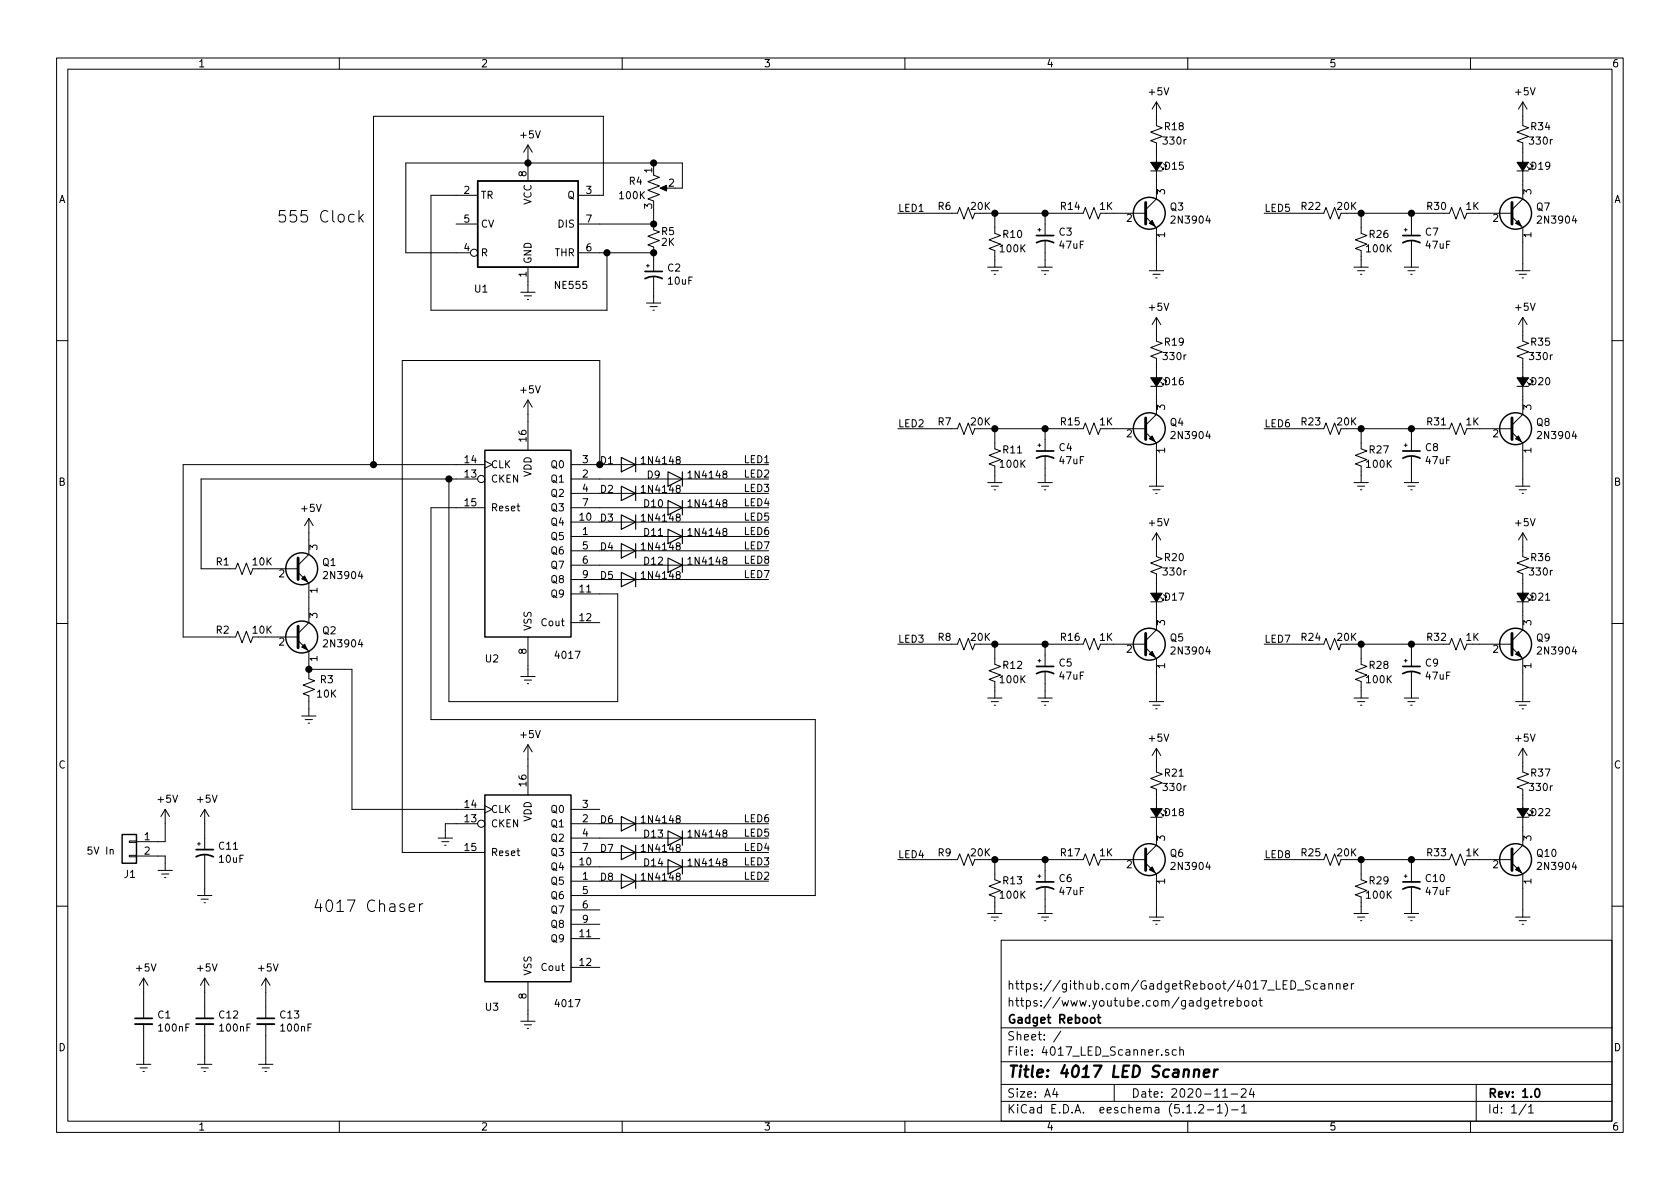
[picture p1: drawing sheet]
<svg xmlns="http://www.w3.org/2000/svg" width="297mm" height="210mm" viewBox="0 0 297 210" stroke-linecap="round" stroke-linejoin="round" font-family="sans-serif">
<g fill="none" stroke="#000" stroke-width=".18">
<path d="M10 10.3h277v189.9h-277zM12 12.2h273v186.1h-273zM60 10.3v1.9M110 10.3v1.9M160 10.3v1.9M204.5 18v4.2l1 .4-2 .8 2 .7-2 .8 1 .4v9.9l-1.9 1.9M204.5 18l-.8 1.3M204.5 18l.7 1.3M210 10.3v1.9M260 10.3v1.9M269.2 18v4.2l1.1 .4-2.1 .8 2.1 .7-2.1 .8 1 .4v9.9l-1.9 1.9M269.2 18l-.7 1.3"/>
<path d="M269.2 18l.8 1.3M62.6 38a.65 .65 0 0 0-.9 .1v1a.65 .65 0 0 0 .9 .1M63.5 37.2v2.1M63.7 38.5l.5 .8M64.2 37.9l-.7 .8M80.6 39.6h3.9M84.5 34.5h-8.3v20.4h31.1v-10.2M93.3 25.6v6.4M93.3 25.6l-.7 1.3M93.3 25.6l.8 1.3M102.2 34.5h4.5v-13.9h-40.7v61.6M102.2 39.6h13.4"/>
<path d="M115.6 31l1 .4-2 .7 2 .8-2 .7 2 .8-2 .8 1 .4M115.6 37.1v3.5l1 .4-2 .8 2 .7-2 .8 1 .4v4.3M115.6 28.8v.7M117.1 33.3h1M119.4 33.3h1.2v-4.5h-48.8v15.9h11.4M158.7 37.7h10.6l.4-1 .7 2 .8-2 .8 2 .3-1M173.4 37.7h18.1l.4-1 .8 2 .7-2 .8 2 .4-1M175.9 37.7v3.6l1 .4-2 .7 2 .8-2 .7 1 .4v2.9M184.8 37.7v4M196.8 37.7h5.8M202.6 38.3l1.9 2v7.6M203.5 30.2h2"/>
<path d="M205.2 29.5l.5 .5v-.3v.3h-.2M223.5 37.7h10.6l.3-1 .8 2 .8-2 .7 2 .4-1M238.1 37.7h18.2l.4-1 .7 2 .8-2 .8 2 .3-1M240.7 37.7v3.6l1 .4-2.1 .7 2.1 .8-2.1 .7 1.1 .4v2.9M249.6 37.7v4M261.6 37.7h5.7M267.3 38.3l1.9 2v7.6M268.2 30.2h2.1M270 29.5l.5 .5v-.3v.3h-.2M92.1 51.7h2.5M92.7 52.3h1.3M93.2 53h.3"/>
<path d="M93.3 47.2v4.5M102.2 44.7h13.4M114.3 47h.5M114.3 53.6h2.5M114.6 46.7v.5M114.9 54.2h1.3M115.4 54.9h.3M115.6 49v4.6M174.6 47.2h2.6M175.3 47.9h1.2M175.8 48.5h.2M183.5 40.6h.5"/>
<path d="M183.5 47.2h2.6M183.8 40.4v.5M184.1 47.9h1.3M184.7 48.5h.2M184.8 42.7v4.5M203.2 47.9h2.5M203.8 48.5h1.3M204.3 49.1h.3M204.5 56.1v4.2l1 .4-2 .8 2 .7-2 .8 1 .4v9.9l-1.9 1.9M204.5 56.1l-.8 1.3M204.5 56.1l.7 1.3M239.4 47.2h2.5"/>
<path d="M240 47.9h1.3M240.5 48.5h.3M248.3 40.6h.5M248.3 47.2h2.5M248.5 40.4v.5M248.9 47.9h1.3M249.4 48.5h.3M249.6 42.7v4.5M268 47.9h2.5M268.6 48.5h1.3M269.1 49.1h.3M269.2 56.1v4.2l1.1 .4-2.1 .8 2.1 .7-2.1 .8 1 .4v9.9l-1.9 1.9"/>
<path d="M269.2 56.1l-.7 1.3M269.2 56.1l.8 1.3M10 60.2h2M93.3 70.7v8.9M93.3 70.7l-.7 1.3M93.3 70.7l.8 1.3M158.7 75.8h10.6l.4-1 .7 2 .8-2 .8 2 .3-1M173.4 75.8h18.1l.4-1 .8 2 .7-2 .8 2 .4-1M175.9 75.8v3.6l1 .4-2 .7 2 .8-2 .7 1 .4v2.9M183.5 78.7h.5M183.8 78.5v.5M184.8 75.8v4"/>
<path d="M196.8 75.8h5.8M202.6 76.4l1.9 2v7.6M203.5 68.3h2M205.2 67.6l.5 .5v-.3v.3h-.2M223.5 75.8h10.6l.3-1 .8 2 .8-2 .7 2 .4-1M238.1 75.8h18.2l.4-1 .7 2 .8-2 .8 2 .3-1M240.7 75.8v3.6l1 .4-2.1 .7 2.1 .8-2.1 .7 1.1 .4v2.9M248.3 78.7h.5M248.5 78.5v.5M249.6 75.8v4M261.6 75.8h5.7M267.3 76.4l1.9 2v7.6"/>
<path d="M268.2 68.3h2.1M270 67.6l.5 .5v-.3v.3h-.2M285 60.2h2M54.6 91.7l-.8 1.3M54.6 91.7v6.3l-1.9 1.9M54.6 91.7l.8 1.3M79.4 84.7v39.4h29.8v-19.1h-8.2M84.5 84.7h-48.9v15.9h6.1l.3-1 .8 2 .8-2 .7 2 .4-1M85.7 81.5l1.3 .7-1.3 .6M85.7 82.2h-53.3v30.4h9.3l.3-1 .8 2.1 .8-2.1 .7 2.1 .4-1.1M85.7 89.8h-9.5v37.4h67.9v31.2h-43.1M101 94.9h34.9"/>
<path d="M101 92.3h5M101 84.7h34.9M101 82.2h5v-18.5h-34.9v87h14.6M101 89.8h34.9M101 87.2h5M101 97.4h5M101 99.9h34.9M107.3 92.3h28.6M107.3 82.2h28.6M107.3 87.2h28.6M107.3 97.4h28.6M174.6 85.3h2.6"/>
<path d="M175.3 86h1.2M175.8 86.6h.2M183.5 85.3h2.6M184.1 86h1.3M184.7 86.6h.2M184.8 80.8v4.5M203.2 86h2.5M203.8 86.6h1.3M204.3 87.2h.3M204.5 94.2v4.2l1 .4-2 .8 2 .7-2 .8 1 .4v9.9l-1.9 1.9M204.5 94.2l-.8 1.3M204.5 94.2l.7 1.3"/>
<path d="M239.4 85.3h2.5M240 86h1.3M240.5 86.6h.3M248.3 85.3h2.5M248.9 86h1.3M249.4 86.6h.3M249.6 80.8v4.5M268 86h2.5M268.6 86.6h1.3M269.1 87.2h.3M269.2 94.2v4.2l1.1 .4-2.1 .8 2.1 .7-2.1 .8 1 .4v9.9l-1.9 1.9M269.2 94.2l-.7 1.3"/>
<path d="M269.2 94.2l.8 1.3M10 110.3h2M47 100.6h5.7M47 112.6h5.7M52.7 101.2l1.9 1.9v7l-1.9 1.9M52.7 113.3l1.9 1.9v4.8l1 .4-2 .8 2 .7-2 .8 1 .4v3.5M54.6 118.4h7.6v24.7h23.5M92.1 119.6h2.5M93.3 112.6v7M101 110.1h5M101 102.5h5M107.3 102.5h28.6"/>
<path d="M158.7 113.9h10.6l.4-1 .7 2 .8-2 .8 2 .3-1M173.4 113.9h18.1l.4-1 .8 2 .7-2 .8 2 .4-1M175.9 113.9v3.6l1 .4-2 .7 2 .8-2 .7 1 .4v2.9M183.5 116.8h.5M183.8 116.6v.5M184.8 113.9v4M184.8 118.9v4.5M196.8 113.9h5.8M202.6 114.5l1.9 2v7.6M203.5 106.4h2M205.2 105.7l.5 .5v-.3v.3h-.2M223.5 113.9h10.6l.3-1 .8 2 .8-2 .7 2 .4-1"/>
<path d="M238.1 113.9h18.2l.4-1 .7 2 .8-2 .8 2 .3-1M240.7 113.9v3.6l1 .4-2.1 .7 2.1 .8-2.1 .7 1.1 .4v2.9M248.3 116.8h.5M248.5 116.6v.5M249.6 113.9v4M249.6 118.9v4.5M261.6 113.9h5.7M267.3 114.5l1.9 2v7.6M268.2 106.4h2.1M270 105.7l.5 .5v-.3v.3h-.2M285 110.3h2M53.3 126.6h2.6"/>
<path d="M54 127.2h1.2M54.5 127.9h.2M92.7 120.3h1.3M93.2 120.9h.3M93.3 131.7v8.9M93.3 131.7l-.7 1.3M93.3 131.7l.8 1.3M174.6 123.4h2.6M175.3 124.1h1.2M175.8 124.7h.2M183.5 123.4h2.6M184.1 124.1h1.3"/>
<path d="M184.7 124.7h.2M203.2 124.1h2.5M203.8 124.7h1.3M204.3 125.3h.3M204.5 132.3v4.2l1 .4-2 .8 2 .7-2 .8 1 .4v9.9l-1.9 1.9M204.5 132.3l-.8 1.3M204.5 132.3l.7 1.3M239.4 123.4h2.5M240 124.1h1.3M240.5 124.7h.3M248.3 123.4h2.5M248.9 124.1h1.3"/>
<path d="M249.4 124.7h.3M268 124.1h2.5M268.6 124.7h1.3M269.1 125.3h.3M269.2 132.3v4.2l1.1 .4-2.1 .8 2.1 .7-2.1 .8 1 .4v9.9l-1.9 1.9M269.2 132.3l-.7 1.3M269.2 132.3l.8 1.3M19.5 150.3l.2-.1 .3 .1v.7M22.9 151.3h1.2v.2h-1.2zM22.9 148.7h1.2v.3h-1.2zM24.1 151.4h5.1v2.5M27.9 153.9h2.6"/>
<path d="M28.6 154.6h1.2M29.1 155.2h.2M29.2 143.1v5.7h-5.1M29.2 143.1l-.8 1.3M29.2 143.1l.8 1.3M34.9 158.4h2.6M34.9 149.2h.5M35.2 149v.5M35.6 159h1.2M36.1 159.6h.2M36.2 143.1v7.1M36.2 151.3v7.1"/>
<path d="M36.2 143.1l-.8 1.3M36.2 143.1l.8 1.3M74.2 159.8v1.4M74.8 159.8a.54 .54 0 0 0-.6 .4M77.5 148.2h2.5M78.1 148.8h1.3M78.6 149.5h.3M84.5 145.7h-5.8v2.5M85.7 142.5l1.3 .6-1.3 .7M101 155.8h5M101 153.3h34.9M101 145.7h5"/>
<path d="M101 143.1h5M101 150.7h5M101 148.2h34.9M107.3 155.8h28.6M107.3 145.7h28.6M107.3 150.7h28.6M158.7 152h10.6l.4-1 .7 2 .8-2 .8 2 .3-1M173.4 152h18.1l.4-1 .8 2 .7-2 .8 2 .4-1M175.9 152v3.6l1 .4-2 .7 2 .8-2 .7 1 .4v2.9M183.5 154.9h.5M183.8 154.7v.5M184.8 152v4"/>
<path d="M184.8 157v4.5M196.8 152h5.8M202.6 152.6l1.9 2v7.6M203.5 144.5h2M205.2 143.8l.5 .5v-.3v.3h-.2M223.5 152h10.6l.3-1 .8 2 .8-2 .7 2 .4-1M238.1 152h18.2l.4-1 .7 2 .8-2 .8 2 .3-1M240.7 152v3.6l1 .4-2.1 .7 2.1 .8-2.1 .7 1.1 .4v2.9M248.3 154.9h.5M248.5 154.7v.5M249.6 152v4M249.6 157v4.5"/>
<path d="M261.6 152h5.7M267.3 152.6l1.9 2v7.6M268.2 144.5h2.1M270 143.8l.5 .5v-.3v.3h-.2M10 160.2h2M25.4 173v7.1M25.4 173l-.8 1.2M25.4 173l.8 1.2M36.2 173v7.1M36.2 173l-.8 1.2M36.2 173l.8 1.2M47 173v7.1"/>
<path d="M47 173l-.8 1.2M47 173l.8 1.2M72.3 160.5l1-.2-.1-.4-.6-.1-.3 .3 .1 1 .2 .1 .6-.1M93.3 173.6v7M101 166h5M101 171.1h5M101 160.9h5M101 163.4h5M174.6 161.5h2.6M175.3 162.2h1.2M175.8 162.8h.2M177 166.3h108v32h-108z"/>
<path d="M183.5 161.5h2.6M184.1 162.2h1.3M184.7 162.8h.2M203.2 162.2h2.5M203.8 162.8h1.3M204.3 163.4h.3M214.3 177.4l.7-.1v-.3l-.5-.1-.2 .2 .1 .7h.6M215.5 176.9h.5M215.7 176.4v1.3l.3 .2M216.5 176.9v1M217 176.9l-.3 .1-.2 .2M217.4 177.4l.7-.1-.1-.3-.4-.1-.2 .2v.7h.6"/>
<path d="M218.7 177l.5-.1 .3 .3-.1 .6-.2 .1-.5-.1M218.7 176.4v1.5M220.1 177.1l.2-.2 .5 .2v.7l-.3 .1-.4-.1zM221.5 177.1l.2-.2 .4 .2v.7l-.2 .1-.4-.1zM222.6 176.9h.6M222.8 176.4v1.3l.4 .2M228.2 173.4a.75 .75 0 0 1 .9 .8 .75 .75 0 0 1-.9 .7zM229.4 175.1h1.1M231.6 173.5l-.5-.1-.3 .3 .1 .4 .7 .3v.4l-.2 .1-.6-.1M232.9 174l-.4-.1-.3 .3 .1 .6 .2 .1 .4-.1M233.6 174h.6v.9M234.2 174.3l-.5 .1-.2 .2 .1 .2 .1 .1 .5-.1"/>
<path d="M234.9 174.1l.3-.2 .3 .1 .1 .9M234.9 173.9v1M236.3 174.1l.2-.2 .4 .1v.9M236.3 173.9v1M237.6 174.4l.7-.1-.1-.3-.4-.1-.2 .2v.7h.6M238.9 173.9v1M239.4 173.9l-.5 .3M239.4 161.5h2.5M240 162.2h1.3M240.5 162.8h.3M248.3 161.5h2.5M248.9 162.2h1.3"/>
<path d="M249.4 162.8h.3M268 162.2h2.5M268.6 162.8h1.3M269.1 163.4h.3M285 160.2h2M24.1 188.2h2.6M24.8 188.8h1.2M25.3 189.5h.2M25.4 181.1v7.1M34.9 188.2h2.6M35.6 188.8h1.2M36.1 189.5h.2"/>
<path d="M36.2 181.1v7.1M45.7 188.2h2.6M46.4 188.8h1.2M46.9 189.5h.2M47 181.1v7.1M60 198.3v1.9M92.1 180.6h2.5M92.7 181.2h1.3M93.2 181.9h.3M110 198.3v1.9M160 198.3v1.9M177 194.8h108"/>
<path d="M177 191.8h108M177 187.8h108M177 181.8h108M186.5 192.5l-.4 1h1M186.8 193v1M187.6 182.3l-1.3 2M197 191.8v3M206.6 185.7l-.4-.1-.2 .2 .1 .2 .5 .2v.3h-.6M208 185.7l-.5-.1-.2 .3v.6l.2 .1 .5-.1M208.6 185.7l.2-.1 .4 .1v.9M208.6 185.1v1.5M210 198.3v1.9"/>
<path d="M212 195.5l.2-.2h.3l.3 .5-.9 1h.9M213.5 196.3h1.1M215.2 195.8l.5-.5v1.5M215.2 196.8h.9M216.2 194h.8M216.6 195.1a1.71 1.71 0 0 1 0 2.3M217.7 193.5h1.1M217.8 196.3h1.1M219.5 192.7l.2-.2h.3l.3 .2v.3v.2l-.9 .8h.9M219.5 195.8l.5-.5v1.5M219.5 196.8h.9M221.3 192.5l-.4 1h.9"/>
<path d="M221.6 193v1M260 198.3v1.9M261 191.8v6.5M269.8 195.2l-1.2 2M270.3 195.8l.4-.5v1.5M270.3 196.8h.8"/>
<circle cx="83.8" cy="44.7" r=".63"/>
<circle cx="85.1" cy="84.7" r=".63"/>
<circle cx="85.1" cy="145.7" r=".63"/>
</g>
<g fill="none" stroke="#000" stroke-width=".3">
<path d="M114 49.3a3.2 3.2 0 0 1 3.1 0M114 48h3.1M183.3 42.9a3.2 3.2 0 0 1 3 0M183.3 41.7h3M248 42.9a3.2 3.2 0 0 1 3.1 0M248 41.7h3.1M183.3 79.8h3M248 79.8h3.1M183.3 81a3.2 3.2 0 0 1 3 0M248 81a3.2 3.2 0 0 1 3.1 0M183.3 119.1a3.2 3.2 0 0 1 3 0M183.3 117.9h3"/>
<path d="M248 119.1a3.2 3.2 0 0 1 3.1 0M248 117.9h3.1M34.7 151.5a3.2 3.2 0 0 1 3 0M34.7 150.2h3M183.3 157.2a3.2 3.2 0 0 1 3 0M183.3 156h3M248 157.2a3.2 3.2 0 0 1 3.1 0M248 156h3.1M194 179.9h.6M194.2 179.4v1.3l.4 .2M23.9 180.1h3M34.7 180.1h3"/>
<path d="M45.5 180.1h3M271.5 192.7l.2-.2a.81 .81 0 0 1 .6 .6 .81 .81 0 0 1-.3 .8l-.1 .1a.79 .79 0 0 1-.4-1.3z"/>
</g>
<path d="M211.2 189.3a.52 .52 0 0 1 .8 .1l-.1 1M211.2 189.1l-.2 1.3M212.9 189.8l.9-.2v-.4h-.8l-.2 1 .3 .2 .5-.1M214.7 189.1l-.1 1.3M215.3 189.1a.54 .54 0 0 0-.6 .4" fill="none" stroke="#000" stroke-width=".41"/>
<g fill="#000" stroke="#000" stroke-width=".18">
<path d="M116.7 33.3l1.2-.5v1zM203.2 39.5l.5-.5 .5 1zM203.5 28.7h2l-1 1.5zM268 39.5l.5-.5 .5 1zM268.2 28.7h2.1l-1.1 1.5zM203.2 77.6l.5-.5 .5 1zM203.5 66.8h2l-1 1.5zM268 77.6l.5-.5 .5 1zM268.2 66.8h2.1l-1.1 1.5zM53.3 102.4l.5-.6 .6 1.1zM53.3 114.4l.5-.5 .6 1zM203.2 115.7l.5-.5 .5 1z"/>
<path d="M203.5 104.9h2l-1 1.5zM268 115.7l.5-.5 .5 1zM268.2 104.9h2.1l-1.1 1.5zM203.2 153.8l.5-.5 .5 1zM203.5 143h2l-1 1.5zM268 153.8l.5-.5 .5 1zM268.2 143h2.1l-1.1 1.5z"/>
</g>
<g fill="none" stroke="#000" stroke-width=".25">
<path d="M84.5 32h17.7v15.2h-17.7zM85.7 79.6h15.3v33h-15.3zM21.6 147.6h2.5v5h-2.5zM85.7 140.6h15.3v33h-15.3z"/>
<circle cx="203.2" cy="37.7" r="2.82"/>
<circle cx="268" cy="37.7" r="2.82"/>
<circle cx="203.2" cy="75.8" r="2.82"/>
<circle cx="268" cy="75.8" r="2.82"/>
<circle cx="53.3" cy="100.6" r="2.82"/>
<circle cx="53.3" cy="112.6" r="2.82"/>
<circle cx="203.2" cy="113.9" r="2.82"/>
<circle cx="268" cy="113.9" r="2.82"/>
<circle cx="203.2" cy="152" r="2.82"/>
<circle cx="268" cy="152" r="2.82"/>
</g>
<path d="M23.9 181.1h3M34.7 181.1h3M45.5 181.1h3" fill="none" stroke="#000" stroke-width=".33"/>
<path d="M202.6 35.8v3.8M267.3 35.8v3.8M202.6 73.9v3.8M267.3 73.9v3.8M52.7 98.7v3.8M52.7 110.7v3.8M202.6 112v3.8M267.3 112v3.8M202.6 150.1v3.8M267.3 150.1v3.8" fill="none" stroke="#000" stroke-width=".51"/>
<g fill="none" stroke="#000" stroke-width=".2">
<path d="M109.9 80.9l2.5 1.3-2.5 1.2zM109.9 86l2.5 1.2-2.5 1.3zM109.9 91.1l2.5 1.2-2.5 1.3zM109.9 96.1l2.5 1.3-2.5 1.3zM112.4 80.9v2.5M112.4 86v2.5M112.4 91.1v2.5M112.4 96.1v2.6M118.1 83.4l2.5 1.3-2.5 1.3zM118.1 88.5l2.5 1.3-2.5 1.3zM118.1 93.6l2.5 1.3-2.5 1.2zM118.1 98.7l2.5 1.2-2.5 1.3z"/>
<path d="M120.6 83.4v2.6M120.6 88.5v2.6M120.6 93.6v2.5M120.6 98.7v2.5M109.9 101.2l2.5 1.3-2.5 1.3zM112.4 101.2v2.6M109.9 144.4l2.5 1.3-2.5 1.2zM109.9 149.5l2.5 1.2-2.5 1.3zM109.9 154.6l2.5 1.2-2.5 1.3zM112.4 144.4v2.5M112.4 149.5v2.5M112.4 154.6v2.5"/>
<path d="M118.1 146.9l2.5 1.3-2.5 1.3zM118.1 152l2.5 1.3-2.5 1.3zM120.6 146.9v2.6M120.6 152v2.6"/>
</g>
<g fill="#000" stroke="#000" stroke-width=".25">
<circle cx="93.3" cy="28.8" r=".51"/>
<circle cx="115.6" cy="39.6" r=".51"/>
<circle cx="115.6" cy="28.8" r=".51"/>
<circle cx="175.9" cy="37.7" r=".51"/>
<circle cx="184.8" cy="37.7" r=".51"/>
<circle cx="240.7" cy="37.7" r=".51"/>
<circle cx="249.6" cy="37.7" r=".51"/>
<circle cx="107.3" cy="44.7" r=".51"/>
<circle cx="115.6" cy="44.7" r=".51"/>
<circle cx="175.9" cy="75.8" r=".51"/>
<circle cx="184.8" cy="75.8" r=".51"/>
<circle cx="240.7" cy="75.8" r=".51"/>
<circle cx="249.6" cy="75.8" r=".51"/>
<circle cx="66" cy="82.2" r=".51"/>
<circle cx="79.4" cy="84.7" r=".51"/>
<circle cx="106" cy="82.2" r=".51"/>
<circle cx="54.6" cy="118.4" r=".51"/>
<circle cx="175.9" cy="113.9" r=".51"/>
<circle cx="184.8" cy="113.9" r=".51"/>
<circle cx="240.7" cy="113.9" r=".51"/>
<circle cx="249.6" cy="113.9" r=".51"/>
<circle cx="175.9" cy="152" r=".51"/>
<circle cx="184.8" cy="152" r=".51"/>
<circle cx="240.7" cy="152" r=".51"/>
<circle cx="249.6" cy="152" r=".51"/>
</g>
<g font-size="2.8">
<text x="48.9" y="39.4">555 Clock</text>
<text x="55.2" y="161.3">4017 Chaser</text>
<text x="178" y="190.5">Title: 4017 LED Scanner</text>
</g>
<g font-size="2.1">
<text x="178" y="178">https://www.youtube.com/gadgetreboot</text>
<text x="178" y="175">https://github.com/GadgetReboot/4017_LED_Scanner</text>
<text x="178" y="184">Sheet: /</text>
<text x="178" y="181">Gadget Reboot</text>
<text x="178" y="186.7">File: 4017_LED_Scanner.sch</text>
<text x="178" y="196.9">KiCad E.D.A. eeschema (5.1.2-1)-1</text>
<text x="178" y="194.1">Size: A4</text>
<text x="200" y="194.1">Date: 2020-11-24</text>
<text x="263" y="194.1">Rev: 1.0</text>
<text x="263" y="196.9">Id: 1/1</text>
</g>
<g font-size="1.8">
<text x="35" y="11.9">1</text>
<text x="85" y="11.9">2</text>
<text x="135" y="11.9">3</text>
<text x="185" y="11.9">4</text>
<text x="235" y="11.9">5</text>
<text x="285" y="11.9">6</text>
<text x="203.3" y="16.9">+5V</text>
<text x="268" y="16.9">+5V</text>
<text x="206" y="23">R18</text>
<text x="270.8" y="23">R34</text>
<text x="92.1" y="24.5">+5V</text>
<text x="205.8" y="25.6">330r</text>
<text x="270.6" y="25.6">330r</text>
<text x="10.4" y="35.9">A</text>
<text x="82.1" y="34.3">2</text>
<text x="85" y="35.2">TR</text>
<text x="93.1" y="31.2" transform="rotate(-90 93.1 31.2)">8</text>
<text x="100.4" y="35.2">Q</text>
<text x="103.7" y="34.3">3</text>
<text x="109.7" y="35.2">100K</text>
<text x="111.3" y="32.7">R4</text>
<text x="115.3" y="30.6" transform="rotate(-90 115.3 30.6)">1</text>
<text x="118.3" y="33">2</text>
<text x="206" y="34.4" transform="rotate(-90 206 34.4)">3</text>
<text x="206" y="30">D15</text>
<text x="270.8" y="34.4" transform="rotate(-90 270.8 34.4)">3</text>
<text x="270.8" y="30">D19</text>
<text x="285.4" y="35.9">A</text>
<text x="82.1" y="39.4">5</text>
<text x="85" y="40.3">CV</text>
<text x="94" y="36.2" transform="rotate(-90 94 36.2)">VCC</text>
<text x="98.8" y="40.3">DIS</text>
<text x="103.7" y="39.4">7</text>
<text x="115.3" y="36.9" transform="rotate(-90 115.3 36.9)">3</text>
<text x="117" y="41.6">R5</text>
<text x="158.7" y="37.5">LED1</text>
<text x="165.9" y="37.1">R6</text>
<text x="171.7" y="37.1">20K</text>
<text x="187.3" y="41.7">C3</text>
<text x="187.6" y="37.1">R14</text>
<text x="194.5" y="37.1">1K</text>
<text x="199.2" y="39.2">2</text>
<text x="206.9" y="37.2">Q3</text>
<text x="207.4" y="39.5">2N3904</text>
<text x="223.5" y="37.5">LED5</text>
<text x="230.1" y="37.1">R22</text>
<text x="236.5" y="37.1">20K</text>
<text x="252.1" y="41.7">C7</text>
<text x="252.4" y="37.1">R30</text>
<text x="259.2" y="37.1">1K</text>
<text x="264" y="39.2">2</text>
<text x="271.7" y="37.2">Q7</text>
<text x="272.2" y="39.5">2N3904</text>
<text x="82.1" y="44.4">4</text>
<text x="85" y="45.3">R</text>
<text x="94" y="46.7" transform="rotate(-90 94 46.7)">GND</text>
<text x="98.1" y="45.3">THR</text>
<text x="103.7" y="44.4">6</text>
<text x="117" y="43.5">2K</text>
<text x="176.9" y="44.6">100K</text>
<text x="177.4" y="42.1">R10</text>
<text x="187.4" y="44">47uF</text>
<text x="206" y="42" transform="rotate(-90 206 42)">1</text>
<text x="241.7" y="44.6">100K</text>
<text x="242.2" y="42.1">R26</text>
<text x="252.2" y="44">47uF</text>
<text x="270.8" y="42" transform="rotate(-90 270.8 42)">1</text>
<text x="84" y="51.7">U1</text>
<text x="93.1" y="49" transform="rotate(-90 93.1 49)">1</text>
<text x="98.3" y="51.1">NE555</text>
<text x="118.1" y="48">C2</text>
<text x="118.2" y="50.3">10uF</text>
<text x="203.3" y="55">+5V</text>
<text x="268" y="55">+5V</text>
<text x="205.8" y="63.7">330r</text>
<text x="206" y="61.1">R19</text>
<text x="270.6" y="63.7">330r</text>
<text x="270.8" y="61.1">R35</text>
<text x="92.1" y="69.6">+5V</text>
<text x="206" y="68.1">D16</text>
<text x="270.8" y="68.1">D20</text>
<text x="158.7" y="75.6">LED2</text>
<text x="165.9" y="75.2">R7</text>
<text x="171.7" y="75.2">20K</text>
<text x="187.6" y="75.2">R15</text>
<text x="194.5" y="75.2">1K</text>
<text x="199.2" y="77.3">2</text>
<text x="206" y="72.5" transform="rotate(-90 206 72.5)">3</text>
<text x="206.9" y="75.3">Q4</text>
<text x="207.4" y="77.6">2N3904</text>
<text x="223.5" y="75.6">LED6</text>
<text x="230.1" y="75.2">R23</text>
<text x="236.5" y="75.2">20K</text>
<text x="252.4" y="75.2">R31</text>
<text x="259.2" y="75.2">1K</text>
<text x="264" y="77.3">2</text>
<text x="270.8" y="72.5" transform="rotate(-90 270.8 72.5)">3</text>
<text x="271.7" y="75.3">Q8</text>
<text x="272.2" y="77.6">2N3904</text>
<text x="82.2" y="81.9">14</text>
<text x="86.7" y="82.8">CLK</text>
<text x="93.1" y="78" transform="rotate(-90 93.1 78)">16</text>
<text x="97.6" y="82.8">Q0</text>
<text x="103" y="81.9">3</text>
<text x="106.2" y="82.1">D1</text>
<text x="113.7" y="82.1">1N4148</text>
<text x="131.4" y="81.9">LED1</text>
<text x="176.9" y="82.7">100K</text>
<text x="177.4" y="80.2">R11</text>
<text x="187.3" y="79.8">C4</text>
<text x="187.4" y="82.1">47uF</text>
<text x="206" y="80.1" transform="rotate(-90 206 80.1)">1</text>
<text x="241.7" y="82.7">100K</text>
<text x="242.2" y="80.2">R27</text>
<text x="252.1" y="79.8">C8</text>
<text x="252.2" y="82.1">47uF</text>
<text x="270.8" y="80.1" transform="rotate(-90 270.8 80.1)">1</text>
<text x="10.4" y="85.9">B</text>
<text x="82.2" y="84.4">13</text>
<text x="82.2" y="89.5">15</text>
<text x="86.7" y="85.3">CKEN</text>
<text x="94" y="84.4" transform="rotate(-90 94 84.4)">VDD</text>
<text x="97.6" y="85.3">Q1</text>
<text x="97.6" y="87.9">Q2</text>
<text x="103" y="84.4">2</text>
<text x="103" y="87">4</text>
<text x="103" y="89.5">7</text>
<text x="106.2" y="87.2">D2</text>
<text x="113.7" y="87.2">1N4148</text>
<text x="113.9" y="89.7">D10</text>
<text x="114.5" y="84.6">D9</text>
<text x="122" y="84.6">1N4148</text>
<text x="122" y="89.7">1N4148</text>
<text x="131.4" y="84.4">LED2</text>
<text x="131.4" y="87">LED3</text>
<text x="131.4" y="89.5">LED4</text>
<text x="285.4" y="85.9">B</text>
<text x="53.4" y="90.5">+5V</text>
<text x="86.7" y="90.4">Reset</text>
<text x="97.6" y="95.5">Q5</text>
<text x="97.6" y="93">Q4</text>
<text x="97.6" y="90.4">Q3</text>
<text x="102.5" y="92.1">10</text>
<text x="103" y="94.6">1</text>
<text x="106.2" y="92.2">D3</text>
<text x="113.7" y="92.2">1N4148</text>
<text x="113.9" y="94.8">D11</text>
<text x="122" y="94.8">1N4148</text>
<text x="131.4" y="92.1">LED5</text>
<text x="131.4" y="94.6">LED6</text>
<text x="203.3" y="93.1">+5V</text>
<text x="268" y="93.1">+5V</text>
<text x="38.3" y="100">R1</text>
<text x="44.7" y="100">10K</text>
<text x="56.1" y="97.3" transform="rotate(-90 56.1 97.3)">3</text>
<text x="57.1" y="100.1">Q1</text>
<text x="97.6" y="98">Q6</text>
<text x="97.6" y="100.6">Q7</text>
<text x="103" y="97.1">5</text>
<text x="103" y="99.7">6</text>
<text x="106.2" y="97.3">D4</text>
<text x="113.7" y="97.3">1N4148</text>
<text x="113.9" y="99.9">D12</text>
<text x="122" y="99.9">1N4148</text>
<text x="131.4" y="97.1">LED7</text>
<text x="131.4" y="99.7">LED8</text>
<text x="205.8" y="101.8">330r</text>
<text x="206" y="99.2">R20</text>
<text x="270.6" y="101.8">330r</text>
<text x="270.8" y="99.2">R36</text>
<text x="49.4" y="102.1">2</text>
<text x="56.1" y="104.9" transform="rotate(-90 56.1 104.9)">1</text>
<text x="57.6" y="102.4">2N3904</text>
<text x="97.6" y="105.7">Q9</text>
<text x="97.6" y="103.1">Q8</text>
<text x="102.5" y="104.8">11</text>
<text x="103" y="102.2">9</text>
<text x="106.2" y="102.4">D5</text>
<text x="113.7" y="102.4">1N4148</text>
<text x="131.4" y="102.2">LED7</text>
<text x="206" y="106.2">D17</text>
<text x="270.8" y="106.2">D21</text>
<text x="38.3" y="112.1">R2</text>
<text x="44.7" y="112.1">10K</text>
<text x="56.1" y="109.3" transform="rotate(-90 56.1 109.3)">3</text>
<text x="57.1" y="112.2">Q2</text>
<text x="94" y="111.6" transform="rotate(-90 94 111.6)">VSS</text>
<text x="95.9" y="110.7">Cout</text>
<text x="102.5" y="109.8">12</text>
<text x="158.7" y="113.7">LED3</text>
<text x="165.9" y="113.3">R8</text>
<text x="171.7" y="113.3">20K</text>
<text x="187.6" y="113.3">R16</text>
<text x="194.5" y="113.3">1K</text>
<text x="206" y="110.6" transform="rotate(-90 206 110.6)">3</text>
<text x="206.9" y="113.4">Q5</text>
<text x="223.5" y="113.7">LED7</text>
<text x="230.1" y="113.3">R24</text>
<text x="236.5" y="113.3">20K</text>
<text x="252.4" y="113.3">R32</text>
<text x="259.2" y="113.3">1K</text>
<text x="270.8" y="110.6" transform="rotate(-90 270.8 110.6)">3</text>
<text x="271.7" y="113.4">Q9</text>
<text x="49.4" y="114.2">2</text>
<text x="56.1" y="116.9" transform="rotate(-90 56.1 116.9)">1</text>
<text x="57.6" y="114.5">2N3904</text>
<text x="85.9" y="117.1">U2</text>
<text x="93.1" y="115.7" transform="rotate(-90 93.1 115.7)">8</text>
<text x="98.4" y="116.5">4017</text>
<text x="177.4" y="118.3">R12</text>
<text x="187.3" y="117.9">C5</text>
<text x="199.2" y="115.4">2</text>
<text x="206" y="118.2" transform="rotate(-90 206 118.2)">1</text>
<text x="207.4" y="115.7">2N3904</text>
<text x="242.2" y="118.3">R28</text>
<text x="252.1" y="117.9">C9</text>
<text x="264" y="115.4">2</text>
<text x="270.8" y="118.2" transform="rotate(-90 270.8 118.2)">1</text>
<text x="272.2" y="115.7">2N3904</text>
<text x="56.1" y="123.4">10K</text>
<text x="56.7" y="120.8">R3</text>
<text x="176.9" y="120.8">100K</text>
<text x="187.4" y="120.2">47uF</text>
<text x="241.7" y="120.8">100K</text>
<text x="252.2" y="120.2">47uF</text>
<text x="92.1" y="130.5">+5V</text>
<text x="203.3" y="131.2">+5V</text>
<text x="268" y="131.2">+5V</text>
<text x="10.4" y="135.9">C</text>
<text x="206" y="137.3">R21</text>
<text x="270.8" y="137.3">R37</text>
<text x="285.4" y="135.9">C</text>
<text x="28" y="142">+5V</text>
<text x="35" y="142">+5V</text>
<text x="82.2" y="142.9">14</text>
<text x="86.7" y="143.8">CLK</text>
<text x="93.1" y="139" transform="rotate(-90 93.1 139)">16</text>
<text x="97.6" y="143.8">Q0</text>
<text x="103" y="142.9">3</text>
<text x="205.8" y="139.9">330r</text>
<text x="270.6" y="139.9">330r</text>
<text x="25.6" y="148.6">1</text>
<text x="82.2" y="145.4">13</text>
<text x="86.7" y="146.3">CKEN</text>
<text x="94" y="145.3" transform="rotate(-90 94 145.3)">VDD</text>
<text x="97.6" y="146.3">Q1</text>
<text x="97.6" y="148.8">Q2</text>
<text x="103" y="145.4">2</text>
<text x="103" y="147.9">4</text>
<text x="106.2" y="145.6">D6</text>
<text x="113.7" y="145.6">1N4148</text>
<text x="113.9" y="148.1">D13</text>
<text x="122" y="148.1">1N4148</text>
<text x="131.4" y="145.4">LED6</text>
<text x="131.4" y="147.9">LED5</text>
<text x="206" y="148.7" transform="rotate(-90 206 148.7)">3</text>
<text x="206" y="144.3">D18</text>
<text x="270.8" y="148.7" transform="rotate(-90 270.8 148.7)">3</text>
<text x="270.8" y="144.3">D22</text>
<text x="15.2" y="151.1">5V In</text>
<text x="22" y="155.2">J1</text>
<text x="25.6" y="151.1">2</text>
<text x="38.8" y="150.3">C11</text>
<text x="38.8" y="152.6">10uF</text>
<text x="82.2" y="150.5">15</text>
<text x="86.7" y="151.4">Reset</text>
<text x="97.6" y="153.9">Q4</text>
<text x="97.6" y="151.4">Q3</text>
<text x="102.5" y="153">10</text>
<text x="103" y="155.6">1</text>
<text x="103" y="150.5">7</text>
<text x="106.2" y="150.7">D7</text>
<text x="106.2" y="155.7">D8</text>
<text x="113.7" y="150.7">1N4148</text>
<text x="113.7" y="155.7">1N4148</text>
<text x="113.9" y="153.2">D14</text>
<text x="122" y="153.2">1N4148</text>
<text x="131.4" y="150.5">LED4</text>
<text x="131.4" y="153">LED3</text>
<text x="131.4" y="155.6">LED2</text>
<text x="158.7" y="151.8">LED4</text>
<text x="165.9" y="151.4">R9</text>
<text x="171.7" y="151.4">20K</text>
<text x="187.3" y="156">C6</text>
<text x="187.6" y="151.4">R17</text>
<text x="194.5" y="151.4">1K</text>
<text x="199.2" y="153.5">2</text>
<text x="206.9" y="151.5">Q6</text>
<text x="207.4" y="153.8">2N3904</text>
<text x="223.5" y="151.8">LED8</text>
<text x="230.1" y="151.4">R25</text>
<text x="236.5" y="151.4">20K</text>
<text x="252.1" y="156">C10</text>
<text x="252.4" y="151.4">R33</text>
<text x="259.2" y="151.4">1K</text>
<text x="264" y="153.5">2</text>
<text x="271.8" y="151.5">Q10</text>
<text x="272.2" y="153.8">2N3904</text>
<text x="97.6" y="156.5">Q5</text>
<text x="97.6" y="159">Q6</text>
<text x="97.6" y="161.5">Q7</text>
<text x="103" y="158.1">5</text>
<text x="103" y="160.6">6</text>
<text x="176.9" y="158.9">100K</text>
<text x="177.4" y="156.4">R13</text>
<text x="187.4" y="158.3">47uF</text>
<text x="206" y="156.3" transform="rotate(-90 206 156.3)">1</text>
<text x="241.7" y="158.9">100K</text>
<text x="242.2" y="156.4">R29</text>
<text x="252.2" y="158.3">47uF</text>
<text x="270.8" y="156.3" transform="rotate(-90 270.8 156.3)">1</text>
<text x="97.6" y="166.6">Q9</text>
<text x="97.6" y="164.1">Q8</text>
<text x="102.5" y="165.7">11</text>
<text x="103" y="163.2">9</text>
<text x="24.2" y="171.8">+5V</text>
<text x="35" y="171.8">+5V</text>
<text x="45.8" y="171.8">+5V</text>
<text x="94" y="172.6" transform="rotate(-90 94 172.6)">VSS</text>
<text x="95.9" y="171.7">Cout</text>
<text x="102.5" y="170.8">12</text>
<text x="85.9" y="178.7">U3</text>
<text x="93.1" y="176.6" transform="rotate(-90 93.1 176.6)">8</text>
<text x="98.4" y="178.1">4017</text>
<text x="10.4" y="185.9">D</text>
<text x="27.9" y="180.1">C1</text>
<text x="28.2" y="182.4">100nF</text>
<text x="38.8" y="180.1">C12</text>
<text x="39" y="182.4">100nF</text>
<text x="49.6" y="180.1">C13</text>
<text x="49.8" y="182.4">100nF</text>
<text x="285.4" y="185.9">D</text>
<text x="35" y="199.9">1</text>
<text x="85" y="199.9">2</text>
<text x="135" y="199.9">3</text>
<text x="185" y="199.9">4</text>
<text x="235" y="199.9">5</text>
<text x="285" y="199.9">6</text>
</g>
</svg>
